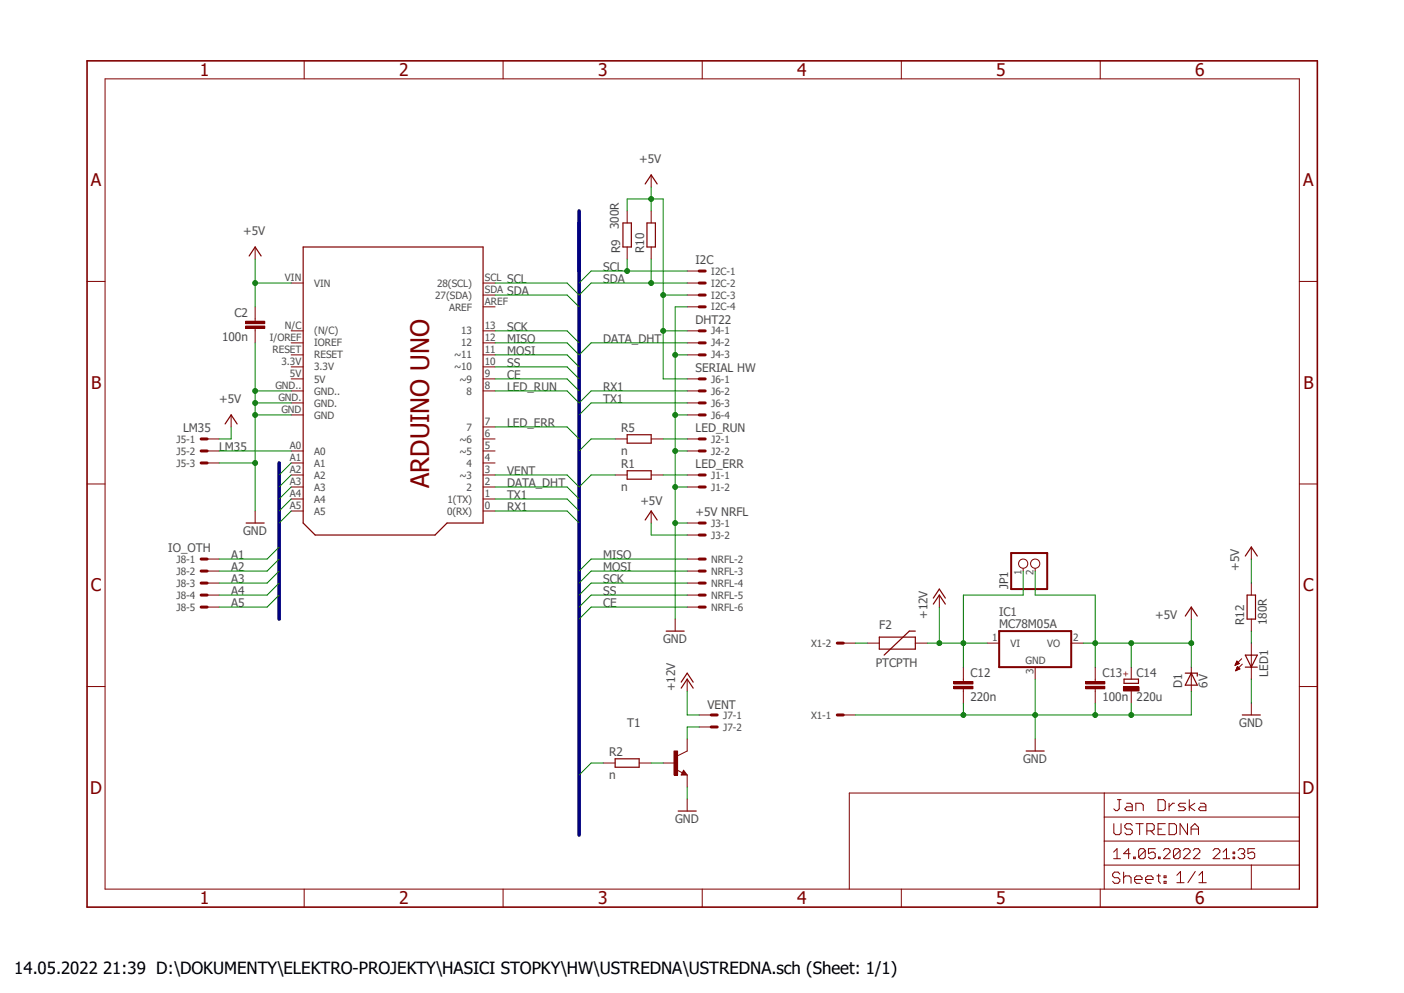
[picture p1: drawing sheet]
<svg xmlns="http://www.w3.org/2000/svg" width="297mm" height="210mm" viewBox="0 0 297 210" stroke-linecap="round" stroke-linejoin="round" font-family="sans-serif">
<path d="M17.9 12.5l261.2 179.9M279.1 12.5l-261.2 179.9" fill="none" stroke="#fff" stroke-width=".21"/>
<g fill="none" stroke="#800000" stroke-width=".21">
<path d="M22.2 16.7h252.7v171.3h-252.7zM64.3 12.9v3.8M106.4 12.9v3.8M148.5 12.9v3.8M190.7 12.9v3.8M232.7 12.9v3.8M18.4 59.5h3.8M274.9 59.5h3.8M54 67.4v.5M54 69.5v.5M18.4 102.4h3.8M274.9 102.4h3.8"/>
<path d="M18.4 145.2h3.8M274.9 145.2h3.8M233.6 167.7v20.3M233.6 177.9h41.3M233.6 172.8h41.3M235.6 174.2v1.9l.4 .4h.8l.4-.4v-1.9M236.4 169.1h.8M236.8 169.1v2l-.4 .3h-.4l-.4-.3M238.3 169.9h.8l.4 .4v1.1h-1.2l-.3-.3 .3-.5h1.2M239.5 174.6l-.4-.4h-.8l-.3 .4v.4l.3 .3h.8l.4 .4v.4l-.4 .4h-.8l-.3-.4M240.3 171.4v-1.5h1.2l.4 .4v1.1M240.3 174.2h1.6"/>
<path d="M241.1 174.2v2.3M242.3 179.9v1.4l-.4 .3h-.7l-.3-.3M242.3 179.9l-.4-.4h-.7l-.3 .4v1.4M242.3 179.9l-1.4 1.4M242.6 175.7h1.2l.4-.4v-.7l-.4-.4h-1.2v2.3M243.4 175.7l.8 .8M244.4 179.5h-1.4v1.1l.7-.4h.3l.4 .4v.7l-.4 .3h-.7l-.3-.3M245 169.1h1.1l.4 .4v1.6l-.4 .3h-1.1zM245 175.3h.7M246.1 179.9l.4-.4h.7l.3 .4v.3l-1.4 1.4h1.4M246.5 174.2h-1.5v2.3h1.5M247.3 169.9v1.5"/>
<path d="M247.3 174.2h1.2l.4 .4v1.5l-.4 .4h-1.2zM248.5 169.9h-.4l-.8 .7M249.6 179.9v1.4l-.3 .3h-.7l-.4-.3M249.6 179.9l-.3-.4h-.7l-.4 .4v1.4M249.6 179.9l-1.4 1.4M250.3 179.9l.4-.4h.7l.4 .4v.3l-1.5 1.4h1.5M250.8 169.9h-1.2l-.3 .4 .3 .3h.8l.4 .5-.4 .3h-1.1M251.2 174.2v2.3l-1.6-2.3v2.3M251.6 169.1v2.3M252 175.3h1.5M252 176.5v-1.5l.8-.8 .7 .8v1.5M252.4 179.9l.4-.4h.7l.3 .4v.3l-1.4 1.4h1.4"/>
<path d="M252.8 169.9l-1.2 .7 1.2 .8M253.9 169.9h.8l.4 .4v1.1h-1.2l-.4-.3 .4-.5h1.2M256.6 179.9l.4-.4h.7l.4 .4v.3l-1.5 1.4h1.5M261.9 179.9l.4-.4h.7l.3 .4v.3l-.3 .4M265.4 179.5h-1.4v1.1l.7-.4h.3l.4 .4v.7l-.4 .3h-.6l-.4-.3M274.9 167.7h-95.2v20.3M64.3 188v3.9M106.4 188v3.9M148.5 188v3.9M190.7 188v3.9M232.7 188v3.9M233.6 183h41.3"/>
<path d="M235.6 180.2l.7-.7v2.1M235.6 181.6h1.4M236.9 184.9l-.4-.5h-.7l-.4 .5v.4l.4 .3h.7l.4 .4v.4l-.4 .4h-.7l-.4-.4M237.7 184.4v2.4M237.7 185.6l.4-.3h.8l.4 .3v1.2M239.1 180.6h-1.4l1.1-1.1v2.1M239.8 181.3h.4v.3h-.4zM240 186h1.6v-.4l-.4-.3h-.8l-.4 .3v.8l.4 .4h.8M242.4 186h1.5v-.4l-.4-.3h-.7l-.4 .3v.8l.4 .4h.7M244.7 185.3h.8M245.1 181.3h.3v.3h-.3zM245.1 184.9v1.5l.4 .4"/>
<path d="M246.3 185.3h.4v.3h-.4zM246.3 186.4h.4v.4h-.4zM249 185.1l.7-.8v2.4M249 186.7h1.5M252.9 184.3l-1.6 2.4M253.6 186.7h1.6M253.6 185.1l.8-.8v2.4M258.7 181.6h1.4M258.7 180.2l.8-.7v2.1M260.9 181.3h.3v.3h-.3zM260.9 180.2h.3v.4h-.3zM262.6 180.6h.4"/>
<path d="M263 180.6l.3 .3v.4l-.3 .3h-.7l-.4-.3M264.7 183v5"/>
</g>
<path d="M18.4 12.9h260.3v179h-260.3z" fill="none" stroke="#800000" stroke-width=".34"/>
<path d="M51.9 69h4.1v.5h-4.1z" fill-rule="evenodd" fill="#800000"/>
<path d="M51.9 69h4.1v.5h-4.1z" fill="none" stroke="#800000" stroke-width=".21"/>
<path d="M51.9 67.9h4.1v.6h-4.1z" fill-rule="evenodd" fill="#800000"/>
<path d="M51.9 67.9h4.1v.6h-4.1zM54 64.9v2.5M54 70v2.5M183.5 136h2.5M193.6 136h2.6M198.7 125.9v2.5M208.8 136h2.6M226.6 136h2.6M203.8 143.6v.5M203.8 145.7v.5M219 141.1v2.5M219 156.3v2.5" fill="none" stroke="#800000" stroke-width=".21"/>
<path d="M186 134.7h7.6v2.6h-7.6zM193.6 133.5h-1.2l-5.4 5.1M197.4 127.8l1.3-1.9 1.3 1.9M197.4 126.5l1.3-1.9 1.3 1.9M217.1 158.8h3.8" fill="none" stroke="#800000" stroke-width=".25"/>
<path d="M211.4 133.5h15.2v7.6h-15.2z" fill="none" stroke="#800000" stroke-width=".42"/>
<path d="M201.8 145.2h4v.5h-4z" fill-rule="evenodd" fill="#800000"/>
<path d="M201.8 145.2h4v.5h-4z" fill="none" stroke="#800000" stroke-width=".21"/>
<path d="M201.8 144.1h4v.6h-4z" fill-rule="evenodd" fill="#800000"/>
<path d="M201.8 144.1h4v.6h-4zM203.8 141.1v2.5M203.8 146.2v2.5M231.7 143.6v.5M231.7 145.7v.5" fill="none" stroke="#800000" stroke-width=".21"/>
<path d="M229.7 145.2h4v.5h-4z" fill-rule="evenodd" fill="#800000"/>
<path d="M229.7 145.2h4v.5h-4z" fill="none" stroke="#800000" stroke-width=".21"/>
<path d="M229.7 144.1h4v.6h-4z" fill-rule="evenodd" fill="#800000"/>
<path d="M229.7 144.1h4v.6h-4zM231.7 141.1v2.5M231.7 146.2v2.5" fill="none" stroke="#800000" stroke-width=".21"/>
<path d="M237.8 143.6h3v.9h-3z" fill="none" stroke="#800000" stroke-width=".25"/>
<path d="M237.7 145.3h3.3v.8h-3.3z" fill-rule="evenodd" fill="#800000"/>
<g fill="none" stroke="#800000" stroke-width=".21">
<path d="M137.8 37v2.5M54 52.2v2.6M61.6 59.9h2.5M102.2 59.9h2.5M132.7 44.6v2.6M132.7 52.2v2.6M137.8 44.6v2.6M137.8 52.2v2.6M145.4 59.9h2.5M145.4 57.3h2.5M61.6 70h2.5M61.6 72.5h2.5"/>
<path d="M61.6 75.1h2.5M61.6 77.6h2.5M102.2 62.4h2.5M102.2 64.9h2.5M102.2 70h2.5M102.2 72.5h2.5M102.2 75.1h2.5M102.2 77.6h2.5M145.4 62.4h2.5M145.4 64.9h2.5M145.4 70h2.5M145.4 72.5h2.5"/>
<path d="M145.4 75.1h2.5M43.8 92.8h2.6M43.8 95.4h2.6M43.8 97.9h2.6M48.9 87.8v2.5M61.6 87.8h2.5M61.6 80.1h2.5M61.6 82.7h2.5M61.6 95.4h2.5M61.6 97.9h2.5M61.6 85.2h2.5M102.2 80.1h2.5"/>
<path d="M102.2 82.7h2.5M102.2 90.3h2.5M102.2 92.8h2.5M102.2 95.4h2.5M102.2 97.9h2.5M130.1 92.8h2.6M137.8 92.8h2.5M145.4 87.8h2.5M145.4 80.1h2.5M145.4 82.7h2.5M145.4 92.8h2.5M145.4 95.4h2.5"/>
<path d="M145.4 85.2h2.5M54 108.1v2.5M61.6 100.5h2.5M61.6 103h2.5M61.6 105.5h2.5M61.6 108.1h2.5M102.2 100.5h2.5M102.2 103h2.5M102.2 105.5h2.5M102.2 108.1h2.5M130.1 100.5h2.6M137.8 100.5h2.5"/>
<path d="M137.8 108.1v2.5M145.4 100.5h2.5M145.4 103h2.5M145.4 118.2h2.5M145.4 110.6h2.5M145.4 113.2h2.5M264.7 115.7v2.5M142.8 130.9v2.6M145.4 120.8h2.5M145.4 123.3h2.5M145.4 125.9h2.5M145.4 128.4h2.5"/>
<path d="M178.4 136h2.5M216.5 120.2v.6M219 120.2v.6M252 128.4v2.5M261.6 140h.2M261.6 139.9h.1M261.7 139.8l.5 .5-.9 .4zM262.7 139.3l-1.4 1.4M264.7 123.3v2.6M264.7 130.9v2.6M264.7 136v7.6M145.4 143.6v2.6"/>
<path d="M145.4 158.8l-2.1 1.1M147.9 151.2h2.6M147.9 153.8h2.6M178.4 151.2h2.5M237.7 145.3h3.3v.8h-3.3zM239.3 141.1v2.5M239.3 146.2v2.5M252 141.1v5.1M261.3 140.7h.1M261.3 140.6h.2M261.4 140.5h.3M261.4 140.4h.6"/>
<path d="M261.4 141.9h.1M261.5 140.3h.6M261.5 141.7h.1M261.5 141.6h.3M261.5 140.2h.5M261.5 141.6h.5M261.6 140.1h.3M261.6 141.5h.7M261.6 141.4h.7M261.6 141.3h.5M261.7 141.2h.3M261.7 141.1h.3"/>
<path d="M261.7 141.1h.2M261.8 141l.5 .5-.9 .4zM262.8 140.5l-1.4 1.4M264.7 148.7v2.5M143.1 162.8l1.3 .6M144.6 162.9l.8 1h-1.3z"/>
<circle cx="216.4" cy="119.2" r=".98"/>
<circle cx="219" cy="119.2" r=".98"/>
</g>
<g fill="none" stroke="#800000" stroke-width=".64">
<path d="M147.9 57.3h1.3M147.9 59.9h1.3M147.9 62.4h1.3M147.9 64.9h1.3M147.9 70h1.3M147.9 72.5h1.3M147.9 75.1h1.3M42.5 92.8h1.3M42.5 95.4h1.3M42.5 97.9h1.3M147.9 80.1h1.3M147.9 82.7h1.3"/>
<path d="M147.9 85.2h1.3M147.9 87.8h1.3M147.9 92.8h1.3M147.9 95.4h1.3M147.9 118.2h1.3M147.9 110.6h1.3M147.9 113.2h1.3M147.9 100.5h1.3M147.9 103h1.3M147.9 120.8h1.3M147.9 123.3h1.3M147.9 125.9h1.3"/>
<path d="M147.9 128.4h1.3M177.1 136h1.3M150.5 151.2h1.2M150.5 153.8h1.2M177.1 151.2h1.3"/>
</g>
<g fill="none" stroke="#800000" stroke-width=".25">
<path d="M136.5 38.9l1.3-1.9 1.2 1.9M52.7 54.1l1.3-1.9 1.2 1.9M64.1 52.2h38.1v58.4h-7.6l-2.6 2.6h-25.3l-2.6-2.6zM131.8 47.2h1.8v5h-1.8zM136.9 47.2h1.7v5h-1.7zM47.6 89.7l1.3-1.9 1.3 1.9M132.7 91.9h5.1v1.8h-5.1zM132.7 99.6h5.1v1.7h-5.1zM52.1 110.6h3.8M136.5 110l1.3-1.9 1.2 1.9M263.4 117.6l1.3-1.9 1.3 1.9M140.9 133.5h3.8"/>
<path d="M250.7 130.3l1.3-1.9 1.3 1.9M263.4 138.6h2.6l-1.3 2.5zM263.8 125.9h1.8v5h-1.8zM144.1 145.5l1.3-1.9 1.2 1.9M144.1 144.3l1.3-1.9 1.2 1.9M250.7 142.4h2.6v.6M252 142.4l1.3 2.5h-2.6zM262.8 151.2h3.8M263.4 141.1h2.6M144.6 163.4l.1 .3h-.3l.2-.5 .5 .6h-.7"/>
</g>
<path d="M213.9 117h7.6v7.6h-7.6z" fill="none" stroke="#800000" stroke-width=".42"/>
<path d="M142.6 158.8h.7v5.1h-.7z" fill-rule="evenodd" fill="#800000"/>
<path d="M43.8 118.2h2.6M43.8 120.8h2.6M43.8 123.3h2.6M43.8 125.9h2.6M43.8 128.4h2.6M142.6 158.8h.7v5.1h-.7zM145.4 156.3v2.5M127.6 161.4h2.5M135.2 161.4h2.6M140.3 161.4h2.5M145.4 163.9v2.6M145.4 169v2.5" fill="none" stroke="#800000" stroke-width=".21"/>
<path d="M130.1 160.5h5.1v1.8h-5.1zM143.5 171.5h3.8" fill="none" stroke="#800000" stroke-width=".25"/>
<path d="M42.5 118.2h1.3M42.5 120.8h1.3M42.5 123.3h1.3M42.5 125.9h1.3M42.5 128.4h1.3" fill="none" stroke="#800000" stroke-width=".64"/>
<path d="M122.5 44.6v132M59.1 97.9v33" fill="none" stroke="#000080" stroke-width=".76"/>
<path d="M203.8 148.7v2.5h15.2M219 143.6v12.7" fill="none" stroke="#008000" stroke-width=".21"/>
<circle cx="219" cy="151.2" r=".51" fill="#008000"/>
<g fill="none" stroke="#008000" stroke-width=".21">
<path d="M231.7 148.7v2.5M239.3 148.7v2.5h-20.3"/>
<circle cx="219" cy="151.2" r=".51"/>
</g>
<circle cx="231.7" cy="151.2" r=".51" fill="#008000"/>
<g fill="none" stroke="#008000" stroke-width=".21">
<path d="M180.9 151.2h22.9"/>
<circle cx="231.7" cy="151.2" r=".51"/>
</g>
<circle cx="203.8" cy="151.2" r=".51" fill="#008000"/>
<g fill="none" stroke="#008000" stroke-width=".21">
<path d="M239.3 151.2h12.7"/>
<circle cx="203.8" cy="151.2" r=".51"/>
</g>
<circle cx="239.3" cy="151.2" r=".51" fill="#008000"/>
<g fill="none" stroke="#008000" stroke-width=".21">
<path d="M54 85.2h7.6M54 97.9v10.2M252 146.2v5"/>
<circle cx="239.3" cy="151.2" r=".51"/>
</g>
<circle cx="54" cy="85.2" r=".51" fill="#008000"/>
<g fill="none" stroke="#008000" stroke-width=".21">
<path d="M54 72.5v25.4M54 82.7h7.6"/>
<circle cx="54" cy="85.2" r=".51"/>
</g>
<circle cx="54" cy="82.7" r=".51" fill="#008000"/>
<g fill="none" stroke="#008000" stroke-width=".21">
<path d="M54 87.8h7.6"/>
<circle cx="54" cy="82.7" r=".51"/>
</g>
<circle cx="54" cy="87.8" r=".51" fill="#008000"/>
<g fill="none" stroke="#008000" stroke-width=".21">
<path d="M46.4 97.9h7.6"/>
<circle cx="54" cy="87.8" r=".51"/>
</g>
<circle cx="54" cy="97.9" r=".51" fill="#008000"/>
<g fill="none" stroke="#008000" stroke-width=".21">
<path d="M142.8 95.4h2.6M145.4 87.8h-2.6v43.1"/>
<circle cx="54" cy="97.9" r=".51"/>
</g>
<circle cx="142.8" cy="95.4" r=".51" fill="#008000"/>
<g fill="none" stroke="#008000" stroke-width=".21">
<path d="M145.4 64.9h-2.6v10.2"/>
<circle cx="142.8" cy="95.4" r=".51"/>
</g>
<circle cx="142.8" cy="87.8" r=".51" fill="#008000"/>
<g fill="none" stroke="#008000" stroke-width=".21">
<path d="M142.8 75.1v12.7M142.8 110.6h2.6"/>
<circle cx="142.8" cy="87.8" r=".51"/>
</g>
<circle cx="142.8" cy="110.6" r=".51" fill="#008000"/>
<g fill="none" stroke="#008000" stroke-width=".21">
<path d="M142.8 103h2.6"/>
<circle cx="142.8" cy="110.6" r=".51"/>
</g>
<circle cx="142.8" cy="103" r=".51" fill="#008000"/>
<g fill="none" stroke="#008000" stroke-width=".21">
<path d="M142.8 75.1h2.6"/>
<circle cx="142.8" cy="103" r=".51"/>
</g>
<circle cx="142.8" cy="75.1" r=".51" fill="#008000"/>
<g fill="none" stroke="#008000" stroke-width=".21">
<path d="M264.7 118.2v5.1M229.2 136h10.1v5.1M264.7 143.6v5.1M145.4 166.5v2.5"/>
<circle cx="142.8" cy="75.1" r=".51"/>
</g>
<circle cx="231.7" cy="136" r=".51" fill="#008000"/>
<g fill="none" stroke="#008000" stroke-width=".21">
<path d="M231.7 136v5.1M239.3 136h12.7"/>
<circle cx="231.7" cy="136" r=".51"/>
</g>
<circle cx="239.3" cy="136" r=".51" fill="#008000"/>
<g fill="none" stroke="#008000" stroke-width=".21">
<path d="M219 120.8v5.1h12.7v10.1M252 130.9v10.2"/>
<circle cx="239.3" cy="136" r=".51"/>
</g>
<circle cx="252" cy="136" r=".51" fill="#008000"/>
<g fill="none" stroke="#008000" stroke-width=".21">
<path d="M54 54.8v10.1M54 59.9h7.6"/>
<circle cx="252" cy="136" r=".51"/>
</g>
<circle cx="54" cy="59.9" r=".51" fill="#008000"/>
<g fill="none" stroke="#008000" stroke-width=".21">
<path d="M132.7 42.1v2.5M140.3 70h5.1M145.4 62.4h-5.1v17.7h5.1M137.8 110.6v2.6h7.6"/>
<circle cx="54" cy="59.9" r=".51"/>
</g>
<circle cx="140.3" cy="70" r=".51" fill="#008000"/>
<g fill="none" stroke="#008000" stroke-width=".21">
<path d="M140.3 42.1v20.3"/>
<circle cx="140.3" cy="70" r=".51"/>
</g>
<circle cx="140.3" cy="62.4" r=".51" fill="#008000"/>
<g fill="none" stroke="#008000" stroke-width=".21">
<path d="M132.7 42.1h7.6M137.8 42.1v2.5"/>
<circle cx="140.3" cy="62.4" r=".51"/>
</g>
<circle cx="137.7" cy="42.1" r=".51" fill="#008000"/>
<g fill="none" stroke="#008000" stroke-width=".21">
<path d="M137.8 39.5v2.6M48.9 90.3v2.5h-2.5M198.7 128.4v7.6h-2.5"/>
<circle cx="137.7" cy="42.1" r=".51"/>
</g>
<circle cx="198.7" cy="136" r=".51" fill="#008000"/>
<g fill="none" stroke="#008000" stroke-width=".21">
<path d="M198.7 136h10.1M203.8 136v5.1"/>
<circle cx="198.7" cy="136" r=".51"/>
</g>
<circle cx="203.8" cy="136" r=".51" fill="#008000"/>
<g fill="none" stroke="#008000" stroke-width=".21">
<path d="M125.1 59.9h20.3M137.8 54.8v5.1M104.7 62.4h15.3l2.5 2.5M180.9 136h2.6M216.5 120.8v5.1h-12.7v10.1M145.4 146.2v5h2.5"/>
<circle cx="203.8" cy="136" r=".51"/>
</g>
<circle cx="137.7" cy="59.9" r=".51" fill="#008000"/>
<g fill="none" stroke="#008000" stroke-width=".21">
<path d="M104.7 59.9h15.3l2.5 2.5 2.6-2.5M125.1 57.3h20.3M132.7 54.8v2.5"/>
<circle cx="137.7" cy="59.9" r=".51"/>
</g>
<circle cx="132.7" cy="57.3" r=".51" fill="#008000"/>
<g fill="none" stroke="#008000" stroke-width=".21">
<path d="M125.1 57.3l-2.6 2.6M104.7 70h15.3l2.5 2.5M104.7 72.5h15.3l2.5 2.6 2.6-2.6h20.3M104.7 75.1h15.3l2.5 2.5M104.7 77.6h15.3l2.5 2.5M46.4 95.4h15.2M61.6 97.9l-2.5 2.6M104.7 82.7h15.3l2.5 2.5 2.6-2.5h20.3M104.7 80.1h15.3l2.5 2.6M104.7 90.3h15.3l2.5 2.5M130.1 92.8h-5l-2.6 2.6M140.3 92.8h5.1"/>
<path d="M145.4 85.2h-20.3l-2.6 2.6M59.1 115.7l-2.6 2.5h-10.1M59.1 118.2l-2.6 2.6h-10.1M61.6 100.5l-2.5 2.5M61.6 103l-2.5 2.5M61.6 105.5l-2.5 2.6M61.6 108.1l-2.5 2.5M104.7 108.1h15.3l2.5 2.5M104.7 105.5h15.3l2.5 2.6M104.7 100.5h15.3l2.5 2.5 2.6-2.5h5M104.7 103h15.3l2.5 2.5M140.3 100.5h5.1"/>
<path d="M145.4 118.2h-20.3l-2.6 2.6M59.1 120.8l-2.6 2.5h-10.1M59.1 123.3l-2.6 2.6h-10.1M59.1 125.9l-2.6 2.5h-10.1M145.4 123.3h-20.3l-2.6 2.6M145.4 120.8h-20.3l-2.6 2.5M145.4 125.9h-20.3l-2.6 2.5M145.4 128.4h-20.3l-2.6 2.5M264.7 133.5v2.5M147.9 153.8h-2.5v2.5M127.6 161.4h-2.5l-2.6 2.5M137.8 161.4h2.5"/>
<circle cx="132.7" cy="57.3" r=".51"/>
</g>
<text font-size="5.4" fill="#800000" x="90.8" y="103.2" transform="rotate(-90 90.8 103.2)">ARDUINO UNO</text>
<g font-size="3.7" fill="#800000">
<text x="42.3" y="16.1">1</text>
<text x="84.4" y="16.1">2</text>
<text x="126.5" y="16.1">3</text>
<text x="168.6" y="16.1">4</text>
<text x="210.7" y="16.1">5</text>
<text x="252.9" y="16.1">6</text>
<text x="19.2" y="39.4">A</text>
<text x="275.7" y="39.4">A</text>
<text x="19.3" y="82.3">B</text>
<text x="275.7" y="82.3">B</text>
<text x="19.2" y="125.1">C</text>
<text x="275.7" y="125.1">C</text>
<text x="19.1" y="167.9">D</text>
<text x="275.5" y="167.9">D</text>
<text x="42.3" y="191.3">1</text>
<text x="84.4" y="191.3">2</text>
<text x="126.5" y="191.3">3</text>
<text x="168.6" y="191.3">4</text>
<text x="210.7" y="191.3">5</text>
<text x="252.9" y="191.3">6</text>
</g>
<text font-size="3.6" x="3" y="206">14.05.2022 21:39 D:\DOKUMENTY\ELEKTRO-PROJEKTY\HASICI STOPKY\HW\USTREDNA\USTREDNA.sch (Sheet: 1/1)</text>
<g font-size="2.5" fill="#505050">
<text x="135.2" y="34.5">+5V</text>
<text x="51.4" y="49.7">+5V</text>
<text x="130.9" y="48.4" transform="rotate(-90 130.9 48.4)">300R</text>
<text x="131.2" y="53.5" transform="rotate(-90 131.2 53.5)">R9</text>
<text x="136.3" y="53.5" transform="rotate(-90 136.3 53.5)">R10</text>
<text x="107.3" y="59.9">SCL</text>
<text x="127.6" y="59.9">SDA</text>
<text x="127.6" y="57.3">SCL</text>
<text x="147.2" y="55.9">I2C</text>
<text x="107.3" y="62.4">SDA</text>
<text x="49.6" y="67.1">C2</text>
<text x="107.3" y="70">SCK</text>
<text x="147.2" y="68.6">DHT22</text>
<text x="47" y="72.1">100n</text>
<text x="107.3" y="72.5">MISO</text>
<text x="107.3" y="75.1">MOSI</text>
<text x="107.3" y="77.6">SS</text>
<text x="127.6" y="72.5">DATA_DHT</text>
<text x="107.3" y="82.7">LED_RUN</text>
<text x="107.3" y="80.1">CE</text>
<text x="127.6" y="82.7">RX1</text>
<text x="147.2" y="78.7">SERIAL HW</text>
<text x="46.4" y="85.2">+5V</text>
<text x="127.6" y="85.2">TX1</text>
<text x="38.7" y="91.4">LM35</text>
<text x="46.4" y="95.4">LM35</text>
<text x="107.3" y="90.3">LED_ERR</text>
<text x="131.4" y="91.4">R5</text>
<text x="147.2" y="91.4">LED_RUN</text>
<text x="107.3" y="100.5">VENT</text>
<text x="131.4" y="96.1">n</text>
<text x="131.4" y="99">R1</text>
<text x="147.2" y="99.1">LED_ERR</text>
<text x="107.3" y="105.5">TX1</text>
<text x="107.3" y="103">DATA_DHT</text>
<text x="131.4" y="103.8">n</text>
<text x="135.5" y="106.8">+5V</text>
<text x="51.4" y="113.2">GND</text>
<text x="107.3" y="108.1">RX1</text>
<text x="147.2" y="109.2">+5V NRFL</text>
<text x="35.6" y="116.8">IO_OTH</text>
<text x="48.9" y="118.2">A1</text>
<text x="127.6" y="118.2">MISO</text>
<text x="48.9" y="120.8">A2</text>
<text x="48.9" y="123.3">A3</text>
<text x="48.9" y="125.9">A4</text>
<text x="127.6" y="123.3">SCK</text>
<text x="127.6" y="120.8">MOSI</text>
<text x="127.6" y="125.9">SS</text>
<text x="213.3" y="124.6" transform="rotate(-90 213.3 124.6)">JP1</text>
<text x="262.2" y="120.8" transform="rotate(-90 262.2 120.8)">+5V</text>
<text x="48.9" y="128.4">A5</text>
<text x="127.6" y="128.4">CE</text>
<text x="196.2" y="130.9" transform="rotate(-90 196.2 130.9)">+12V</text>
<text x="211.4" y="130.3">IC1</text>
<text x="244.4" y="130.9">+5V</text>
<text x="140.3" y="136">GND</text>
<text x="186" y="133">F2</text>
<text x="211.4" y="132.8">MC78M05A</text>
<text x="263.2" y="132.2" transform="rotate(-90 263.2 132.2)">R12</text>
<text x="268" y="132.2" transform="rotate(-90 268 132.2)">180R</text>
<text x="185.3" y="141.1">PTCPTH</text>
<text x="205.3" y="143.3">C12</text>
<text x="233.2" y="143.3">C13</text>
<text x="240.5" y="143.1">C14</text>
<text x="268.3" y="143.1" transform="rotate(-90 268.3 143.1)">LED1</text>
<text x="142.8" y="146.2" transform="rotate(-90 142.8 146.2)">+12V</text>
<text x="149.7" y="149.9">VENT</text>
<text x="205.3" y="148.3">220n</text>
<text x="233.2" y="148.3">100n</text>
<text x="240.5" y="148.2">220u</text>
<text x="250.1" y="145.4" transform="rotate(-90 250.1 145.4)">D1</text>
<text x="255.4" y="145.4" transform="rotate(-90 255.4 145.4)">6V</text>
<text x="132.7" y="153.8">T1</text>
<text x="262.2" y="153.8">GND</text>
<text x="128.9" y="159.9">R2</text>
<text x="216.5" y="161.4">GND</text>
<text x="128.9" y="164.7">n</text>
<text x="142.8" y="174.1">GND</text>
</g>
<g font-size="2.1" fill="#505050">
<text x="60.3" y="59.5">VIN</text>
<text x="102.6" y="59.5">SCL</text>
<text x="150.5" y="58.1">I2C-1</text>
<text x="66.5" y="60.6">VIN</text>
<text x="92.1" y="63.2">27(SDA)</text>
<text x="92.5" y="60.6">28(SCL)</text>
<text x="95" y="65.7">AREF</text>
<text x="102.6" y="62">SDA</text>
<text x="102.6" y="64.6">AREF</text>
<text x="150.5" y="60.6">I2C-2</text>
<text x="150.5" y="63.2">I2C-3</text>
<text x="150.5" y="65.7">I2C-4</text>
<text x="60.3" y="69.6">N/C</text>
<text x="66.5" y="70.7">(N/C)</text>
<text x="97.6" y="70.7">13</text>
<text x="102.6" y="69.6">13</text>
<text x="150.5" y="70.7">J4-1</text>
<text x="57.1" y="72.2">I/OREF</text>
<text x="57.7" y="74.7">RESET</text>
<text x="59.6" y="77.3">3.3V</text>
<text x="66.5" y="75.8">RESET</text>
<text x="66.5" y="73.3">IOREF</text>
<text x="96.1" y="75.8">~11</text>
<text x="97.6" y="73.3">12</text>
<text x="102.6" y="72.2">12</text>
<text x="102.6" y="74.7">11</text>
<text x="102.6" y="77.3">10</text>
<text x="150.5" y="73.3">J4-2</text>
<text x="150.5" y="75.8">J4-3</text>
<text x="58.3" y="82.3">GND..</text>
<text x="61.3" y="79.8">5V</text>
<text x="66.5" y="83.4">GND..</text>
<text x="66.5" y="80.9">5V</text>
<text x="66.5" y="78.4">3.3V</text>
<text x="96.1" y="78.4">~10</text>
<text x="97.2" y="80.9">~9</text>
<text x="98.7" y="83.4">8</text>
<text x="102.6" y="79.8">9</text>
<text x="102.6" y="82.3">8</text>
<text x="150.5" y="80.9">J6-1</text>
<text x="150.5" y="83.4">J6-2</text>
<text x="58.9" y="84.9">GND.</text>
<text x="59.5" y="87.4">GND</text>
<text x="66.5" y="88.5">GND</text>
<text x="66.5" y="86">GND.</text>
<text x="102.6" y="90">7</text>
<text x="150.5" y="86">J6-3</text>
<text x="150.5" y="88.5">J6-4</text>
<text x="37.3" y="93.6">J5-1</text>
<text x="61.3" y="95">A0</text>
<text x="97.2" y="93.6">~6</text>
<text x="98.7" y="91.1">7</text>
<text x="102.6" y="92.5">6</text>
<text x="102.6" y="95">5</text>
<text x="150.5" y="93.6">J2-1</text>
<text x="37.3" y="96.1">J5-2</text>
<text x="37.3" y="98.7">J5-3</text>
<text x="61.3" y="100.1">A2</text>
<text x="61.3" y="97.6">A1</text>
<text x="66.5" y="101.2">A2</text>
<text x="66.5" y="98.7">A1</text>
<text x="66.5" y="96.1">A0</text>
<text x="97.2" y="96.1">~5</text>
<text x="97.2" y="101.2">~3</text>
<text x="98.7" y="98.7">4</text>
<text x="102.6" y="97.6">4</text>
<text x="102.6" y="100.1">3</text>
<text x="150.5" y="96.1">J2-2</text>
<text x="150.5" y="101.2">J1-1</text>
<text x="61.3" y="107.7">A5</text>
<text x="61.3" y="105.2">A4</text>
<text x="61.3" y="102.7">A3</text>
<text x="66.5" y="106.3">A4</text>
<text x="66.5" y="103.8">A3</text>
<text x="94.7" y="106.3">1(TX)</text>
<text x="98.7" y="103.8">2</text>
<text x="102.6" y="102.7">2</text>
<text x="102.6" y="105.2">1</text>
<text x="102.6" y="107.7">0</text>
<text x="150.5" y="103.8">J1-2</text>
<text x="66.5" y="108.8">A5</text>
<text x="94.6" y="108.8">0(RX)</text>
<text x="150.5" y="111.4">J3-1</text>
<text x="150.5" y="113.9">J3-2</text>
<text x="37.3" y="119">J8-1</text>
<text x="150.5" y="119">NRFL-2</text>
<text x="37.3" y="121.5">J8-2</text>
<text x="37.3" y="124.1">J8-3</text>
<text x="150.5" y="121.5">NRFL-3</text>
<text x="150.5" y="124.1">NRFL-4</text>
<text x="216.1" y="121.7" transform="rotate(-90 216.1 121.7)">1</text>
<text x="218.7" y="121.7" transform="rotate(-90 218.7 121.7)">2</text>
<text x="37.3" y="126.6">J8-4</text>
<text x="37.3" y="129.2">J8-5</text>
<text x="150.5" y="126.6">NRFL-5</text>
<text x="150.5" y="129.2">NRFL-6</text>
<text x="171.6" y="136.8">X1-2</text>
<text x="209.9" y="135.6">1</text>
<text x="213.7" y="136.8">VI</text>
<text x="221.5" y="136.8">VO</text>
<text x="227" y="135.6">2</text>
<text x="217" y="140.3">GND</text>
<text x="218.7" y="142.6" transform="rotate(-90 218.7 142.6)">3</text>
<text x="153" y="152">J7-1</text>
<text x="153" y="154.5">J7-2</text>
<text x="171.6" y="152">X1-1</text>
</g>
<text font-size="1.8" fill="#800000" x="238.7" y="143.2" transform="rotate(-90 238.7 143.2)">+</text>
</svg>
